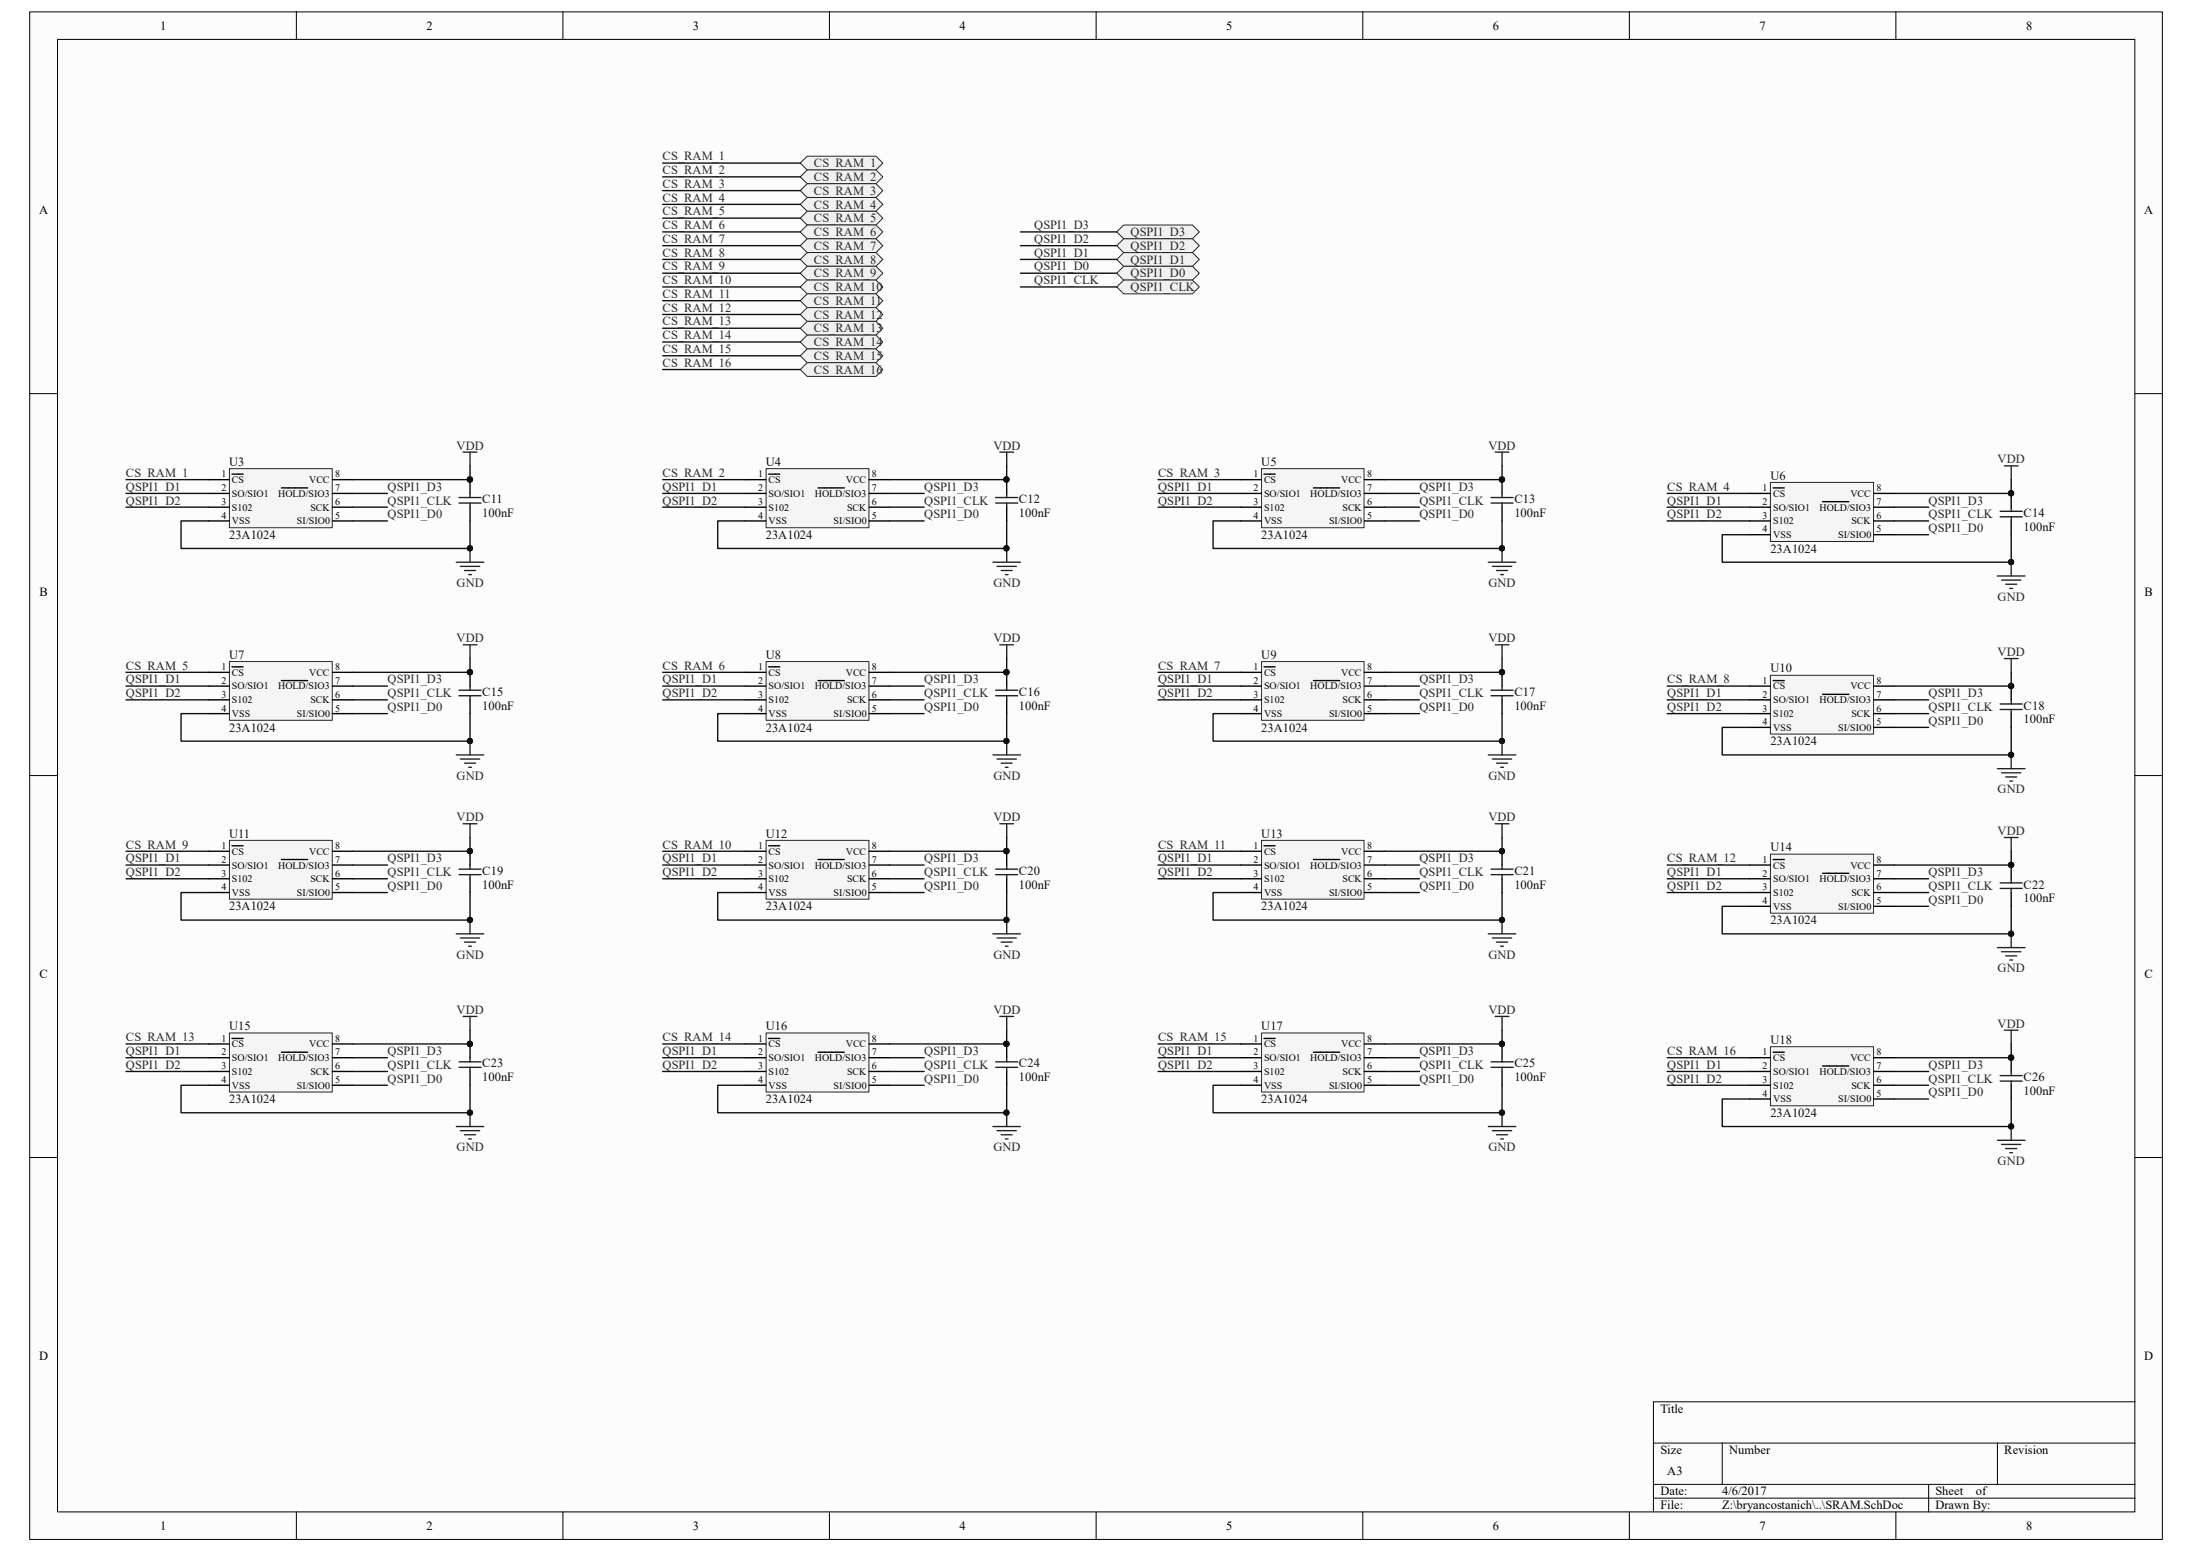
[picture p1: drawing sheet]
<svg xmlns="http://www.w3.org/2000/svg" width="297mm" height="210mm" viewBox="0 0 297 210" stroke-linecap="round" stroke-linejoin="round" font-family="sans-serif">
<path d="M4.1 1.7h288.8v206.7h-288.8z" fill="#fcfcfc"/>
<path d="M4 1.6h288.9v206.8h-288.9z" fill="none" stroke="#000" stroke-width=".14"/>
<path d="M7.8 5.4h281.3v199.3h-281.3z" fill="#fcfcfc"/>
<g fill="none" stroke="#000" stroke-width=".14">
<path d="M7.8 5.3h281.3v199.4h-281.3zM40.1 1.6v3.7M76.2 1.6v3.7M112.3 1.6v3.7M148.5 1.6v3.7M184.6 1.6v3.7M220.7 1.6v3.7M256.8 1.6v3.7M4 53.3h3.7M289.2 53.3h3.7M4 105h3.7M289.2 105h3.7"/>
<path d="M4 156.7h3.7M289.2 156.7h3.7M223.9 195.4h65.3M233.3 195.4v5.6M270.5 195.4v5.6M289.2 189.8h-65.3v14.9M40.1 204.7v3.7M76.2 204.7v3.7M112.3 204.7v3.7M148.5 204.7v3.7M184.6 204.7v3.7M220.7 204.7v3.7"/>
<path d="M223.9 201h65.3M223.9 202.9h65.3M256.8 204.7v3.7M261.2 201v3.7"/>
</g>
<path d="M31.1 63.5h13.9v8h-13.9z" fill="#f5f5f5"/>
<path d="M31.1 63.5h13.9v8h-13.9z" fill="none" stroke="#262626" stroke-width=".14"/>
<g fill="none" stroke="#000" stroke-width=".19">
<path d="M28.2 64.9h2.8M28.2 66.8h2.8M28.2 68.7h2.8M28.2 70.5h2.8M31.4 64.2h.9M32.3 64.2h.6M38.1 66.1h1.8M40 66.1h.7M40.8 66.1h.9M45 64.9h2.8M45 66.8h2.8M45 68.7h2.8"/>
<path d="M45 70.5h2.8M63.7 64.9v1.9M63.7 68.7v1.8"/>
</g>
<path d="M61.8 76.1h3.7M62.4 76.7h2.6M62.7 61.2h1.9M62.9 77.2h1.5M63.5 77.8h.3M63.7 61.2v1.9M63.7 74.3v1.8" fill="none" stroke="#262626" stroke-width=".19"/>
<g fill="#0e0e0e" stroke="#0e0e0e" stroke-width=".14">
<circle cx="63.6" cy="64.9" r=".35"/>
<circle cx="63.6" cy="74.2" r=".35"/>
</g>
<path d="M62.2 67.4h2.9M62.2 68.1h2.9M63.7 66.8v.6M63.7 68.1v.6" fill="none" stroke="#1c1c1c" stroke-width=".19"/>
<path d="M17.1 64.9h11.1M17.1 66.8h11.1M17.1 68.7h11.1M28.2 70.5h-3.7v3.8h39.2v-3.8M47.8 66.8h4.7M47.8 68.7h4.7M47.8 70.5h4.7M63.7 63.1v1.8h-15.9" fill="none" stroke="#0e0e0e" stroke-width=".19"/>
<g fill="#f0f0f0" stroke="#262626" stroke-width=".14">
<path d="M109.3 21.2h9.3l1 .9-1 .9h-9.3l-.9-.9z" fill-rule="evenodd"/>
<path d="M108.4 23.9l.9-.9h9.3l1 .9-1 1h-9.3z" fill-rule="evenodd"/>
<path d="M108.4 25.8l.9-.9h9.3l1 .9-1 .9h-9.3z" fill-rule="evenodd"/>
<path d="M109.3 26.7h9.3l1 1-1 .9h-9.3l-.9-.9z" fill-rule="evenodd"/>
<path d="M108.4 29.5l.9-.9h9.3l1 .9-1 1h-9.3z" fill-rule="evenodd"/>
<path d="M108.4 31.4l.9-.9h9.3l1 .9-1 .9h-9.3z" fill-rule="evenodd"/>
<path d="M108.4 33.3l.9-1h9.3l1 1-1 .9h-9.3z" fill-rule="evenodd"/>
<path d="M108.4 35.1l.9-.9h9.3l1 .9-1 1h-9.3z" fill-rule="evenodd"/>
<path d="M109.3 36.1h9.3l1 .9-1 .9h-9.3l-.9-.9z" fill-rule="evenodd"/>
<path d="M108.4 38.9l.9-1h9.3l1 1-1 .9h-9.3z" fill-rule="evenodd"/>
<path d="M108.4 40.7l.9-.9h9.3l1 .9-1 1h-9.3z" fill-rule="evenodd"/>
<path d="M109.3 41.7h9.3l1 .9-1 .9h-9.3l-.9-.9z" fill-rule="evenodd"/>
<path d="M108.4 44.4l.9-.9h9.3l1 .9-1 1h-9.3z" fill-rule="evenodd"/>
<path d="M108.4 46.3l.9-.9h9.3l1 .9-1 .9h-9.3z" fill-rule="evenodd"/>
<path d="M108.4 48.2l.9-1h9.3l1 1-1 .9h-9.3z" fill-rule="evenodd"/>
<path d="M108.4 50l.9-.9h9.3l1 .9-1 1h-9.3z" fill-rule="evenodd"/>
</g>
<g fill="none" stroke="#0e0e0e" stroke-width=".19">
<path d="M89.7 22.1h18.7M89.7 23.9h18.7M89.7 25.8h18.7M89.7 27.7h18.7M89.7 29.5h18.7M89.7 31.4h18.7M89.7 33.3h18.7M89.7 35.1h18.7M89.7 37h18.7M89.7 38.9h18.7M89.7 40.7h18.7M89.7 42.6h18.7"/>
<path d="M89.7 44.4h18.7M89.7 46.3h18.7M89.7 48.2h18.7M89.7 50h18.7"/>
</g>
<g fill="#f0f0f0" stroke="#262626" stroke-width=".14">
<path d="M151.3 35.1l.9-.9h9.3l.9 .9-.9 1h-9.3z" fill-rule="evenodd"/>
<path d="M152.2 36.1h9.3l.9 .9-.9 .9h-9.3l-.9-.9z" fill-rule="evenodd"/>
<path d="M151.3 31.4l.9-.9h9.3l.9 .9-.9 .9h-9.3z" fill-rule="evenodd"/>
<path d="M151.3 33.3l.9-1h9.3l.9 1-.9 .9h-9.3z" fill-rule="evenodd"/>
<path d="M151.3 38.9l.9-1h9.3l.9 1-.9 .9h-9.3z" fill-rule="evenodd"/>
</g>
<path d="M138.2 31.4h13.1M138.2 33.3h13.1M138.2 35.1h13.1M138.2 37h13.1M138.2 38.9h13.1" fill="none" stroke="#0e0e0e" stroke-width=".19"/>
<path d="M31.1 89.6h13.9v7.9h-13.9z" fill="#f5f5f5"/>
<path d="M31.1 89.6h13.9v7.9h-13.9z" fill="none" stroke="#262626" stroke-width=".14"/>
<g fill="none" stroke="#000" stroke-width=".19">
<path d="M28.2 91h2.8M28.2 92.9h2.8M28.2 94.8h2.8M28.2 96.6h2.8M31.4 90.3h.9M32.3 90.3h.6M38.1 92.2h1.8M40 92.2h.7M40.8 92.2h.9M45 91h2.8M45 92.9h2.8M45 94.8h2.8"/>
<path d="M45 96.6h2.8M63.7 91v1.9M63.7 94.8v1.8"/>
</g>
<path d="M62.7 87.3h1.9M63.7 87.3v1.9M61.8 102.2h3.7M62.4 102.8h2.6M62.9 103.3h1.5M63.5 103.9h.3M63.7 100.4v1.8" fill="none" stroke="#262626" stroke-width=".19"/>
<g fill="#0e0e0e" stroke="#0e0e0e" stroke-width=".14">
<circle cx="63.6" cy="91" r=".35"/>
<circle cx="63.6" cy="100.3" r=".35"/>
</g>
<path d="M62.2 93.5h2.9M62.2 94.2h2.9M63.7 92.9v.6M63.7 94.2v.6" fill="none" stroke="#1c1c1c" stroke-width=".19"/>
<path d="M17.1 91h11.1M17.1 92.9h11.1M17.1 94.8h11.1M28.2 96.6h-3.7v3.8h39.2v-3.8M47.8 92.9h4.7M47.8 94.8h4.7M47.8 96.6h4.7M63.7 89.2v1.8h-15.9" fill="none" stroke="#0e0e0e" stroke-width=".19"/>
<path d="M31.1 113.8h13.9v8h-13.9z" fill="#f5f5f5"/>
<path d="M31.1 113.8h13.9v8h-13.9z" fill="none" stroke="#262626" stroke-width=".14"/>
<g fill="none" stroke="#000" stroke-width=".19">
<path d="M28.2 115.3h2.8M28.2 117.1h2.8M28.2 119h2.8M31.4 114.5h.9M32.3 114.5h.6M38.1 116.4h1.8M40 116.4h.7M40.8 116.4h.9M45 115.3h2.8M45 117.1h2.8M45 119h2.8M63.7 115.3v1.8"/>
<path d="M63.7 119v1.9M28.2 120.9h2.8M45 120.9h2.8"/>
</g>
<path d="M62.7 111.5h1.9M63.7 111.5v1.9M61.8 126.4h3.7M62.4 127h2.6M62.9 127.6h1.5M63.5 128.1h.3M63.7 124.6v1.8" fill="none" stroke="#262626" stroke-width=".19"/>
<g fill="#0e0e0e" stroke="#0e0e0e" stroke-width=".14">
<circle cx="63.6" cy="115.2" r=".35"/>
<circle cx="63.6" cy="124.6" r=".35"/>
</g>
<path d="M62.2 117.7h2.9M62.2 118.4h2.9M63.7 117.1v.6M63.7 118.4v.6" fill="none" stroke="#1c1c1c" stroke-width=".19"/>
<path d="M17.1 115.3h11.1M17.1 117.1h11.1M17.1 119h11.1M47.8 117.1h4.7M47.8 119h4.7M63.7 113.4v1.9h-15.9M28.2 120.9h-3.7v3.7h39.2v-3.7M47.8 120.9h4.7" fill="none" stroke="#0e0e0e" stroke-width=".19"/>
<path d="M31.1 139.9h13.9v8h-13.9z" fill="#f5f5f5"/>
<path d="M31.1 139.9h13.9v8h-13.9z" fill="none" stroke="#262626" stroke-width=".14"/>
<g fill="none" stroke="#000" stroke-width=".19">
<path d="M28.2 141.4h2.8M28.2 143.2h2.8M28.2 145.1h2.8M28.2 146.9h2.8M31.4 140.6h.9M32.3 140.6h.6M38.1 142.5h1.8M40 142.5h.7M40.8 142.5h.9M45 141.4h2.8M45 143.2h2.8M45 145.1h2.8"/>
<path d="M45 146.9h2.8M63.7 141.4v1.8M63.7 145.1v1.8"/>
</g>
<path d="M62.7 137.6h1.9M63.7 137.6v1.9M61.8 152.5h3.7M62.4 153.1h2.6M62.9 153.7h1.5M63.5 154.2h.3M63.7 150.7v1.8" fill="none" stroke="#262626" stroke-width=".19"/>
<g fill="#0e0e0e" stroke="#0e0e0e" stroke-width=".14">
<circle cx="63.6" cy="141.3" r=".35"/>
<circle cx="63.6" cy="150.7" r=".35"/>
</g>
<path d="M62.2 143.8h2.9M62.2 144.5h2.9M63.7 143.2v.6M63.7 144.5v.6" fill="none" stroke="#1c1c1c" stroke-width=".19"/>
<path d="M63.7 139.5v1.9h-15.9M17.1 141.4h11.1M17.1 143.2h11.1M17.1 145.1h11.1M28.2 146.9h-3.7v3.8h39.2v-3.8M47.8 143.2h4.7M47.8 145.1h4.7M47.8 146.9h4.7" fill="none" stroke="#0e0e0e" stroke-width=".19"/>
<path d="M103.8 63.5h13.9v8h-13.9z" fill="#f5f5f5"/>
<path d="M103.8 63.5h13.9v8h-13.9z" fill="none" stroke="#262626" stroke-width=".14"/>
<g fill="none" stroke="#000" stroke-width=".19">
<path d="M100.9 64.9h2.8M100.9 66.8h2.8M100.9 68.7h2.8M100.9 70.5h2.8M104.1 64.2h.8M105 64.2h.6M110.8 66.1h1.8M112.7 66.1h.7M113.5 66.1h.9M117.7 64.9h2.8M117.7 66.8h2.8M117.7 68.7h2.8"/>
<path d="M117.7 70.5h2.8M136.3 64.9v1.9M136.3 68.7v1.8"/>
</g>
<path d="M134.5 76.1h3.7M135 76.7h2.6M135.4 61.2h1.9M135.6 77.2h1.5M136.2 77.8h.3M136.3 61.2v1.9M136.3 74.3v1.8" fill="none" stroke="#262626" stroke-width=".19"/>
<g fill="#0e0e0e" stroke="#0e0e0e" stroke-width=".14">
<circle cx="136.3" cy="64.9" r=".35"/>
<circle cx="136.3" cy="74.2" r=".35"/>
</g>
<path d="M134.9 67.4h2.9M134.9 68.1h2.9M136.3 66.8v.6M136.3 68.1v.6" fill="none" stroke="#1c1c1c" stroke-width=".19"/>
<path d="M89.7 64.9h11.2M89.7 66.8h11.2M89.7 68.7h11.2M100.9 70.5h-3.7v3.8h39.1v-3.8M120.5 66.8h4.7M120.5 68.7h4.7M120.5 70.5h4.7M136.3 63.1v1.8h-15.8" fill="none" stroke="#0e0e0e" stroke-width=".19"/>
<path d="M103.8 89.6h13.9v7.9h-13.9z" fill="#f5f5f5"/>
<path d="M103.8 89.6h13.9v7.9h-13.9z" fill="none" stroke="#262626" stroke-width=".14"/>
<g fill="none" stroke="#000" stroke-width=".19">
<path d="M100.9 91h2.8M100.9 92.9h2.8M100.9 94.8h2.8M100.9 96.6h2.8M104.1 90.3h.8M105 90.3h.6M110.8 92.2h1.8M112.7 92.2h.7M113.5 92.2h.9M117.7 91h2.8M117.7 92.9h2.8M117.7 94.8h2.8"/>
<path d="M117.7 96.6h2.8M136.3 91v1.9M136.3 94.8v1.8"/>
</g>
<path d="M135.4 87.3h1.9M136.3 87.3v1.9M134.5 102.2h3.7M135 102.8h2.6M135.6 103.3h1.5M136.2 103.9h.3M136.3 100.4v1.8" fill="none" stroke="#262626" stroke-width=".19"/>
<g fill="#0e0e0e" stroke="#0e0e0e" stroke-width=".14">
<circle cx="136.3" cy="91" r=".35"/>
<circle cx="136.3" cy="100.3" r=".35"/>
</g>
<path d="M134.9 93.5h2.9M134.9 94.2h2.9M136.3 92.9v.6M136.3 94.2v.6" fill="none" stroke="#1c1c1c" stroke-width=".19"/>
<path d="M89.7 91h11.2M89.7 92.9h11.2M89.7 94.8h11.2M100.9 96.6h-3.7v3.8h39.1v-3.8M120.5 92.9h4.7M120.5 94.8h4.7M120.5 96.6h4.7M136.3 89.2v1.8h-15.8" fill="none" stroke="#0e0e0e" stroke-width=".19"/>
<path d="M103.8 113.8h13.9v8h-13.9z" fill="#f5f5f5"/>
<path d="M103.8 113.8h13.9v8h-13.9z" fill="none" stroke="#262626" stroke-width=".14"/>
<g fill="none" stroke="#000" stroke-width=".19">
<path d="M100.9 115.3h2.8M100.9 117.1h2.8M100.9 119h2.8M104.1 114.5h.8M105 114.5h.6M110.8 116.4h1.8M112.7 116.4h.7M113.5 116.4h.9M117.7 115.3h2.8M117.7 117.1h2.8M117.7 119h2.8M136.3 115.3v1.8"/>
<path d="M136.3 119v1.9M100.9 120.9h2.8M117.7 120.9h2.8"/>
</g>
<path d="M135.4 111.5h1.9M136.3 111.5v1.9M134.5 126.4h3.7M135 127h2.6M135.6 127.6h1.5M136.2 128.1h.3M136.3 124.6v1.8" fill="none" stroke="#262626" stroke-width=".19"/>
<g fill="#0e0e0e" stroke="#0e0e0e" stroke-width=".14">
<circle cx="136.3" cy="115.2" r=".35"/>
<circle cx="136.3" cy="124.6" r=".35"/>
</g>
<path d="M134.9 117.7h2.9M134.9 118.4h2.9M136.3 117.1v.6M136.3 118.4v.6" fill="none" stroke="#1c1c1c" stroke-width=".19"/>
<path d="M89.7 115.3h11.2M89.7 117.1h11.2M89.7 119h11.2M120.5 117.1h4.7M120.5 119h4.7M136.3 113.4v1.9h-15.8M100.9 120.9h-3.7v3.7h39.1v-3.7M120.5 120.9h4.7" fill="none" stroke="#0e0e0e" stroke-width=".19"/>
<path d="M103.8 139.9h13.9v8h-13.9z" fill="#f5f5f5"/>
<path d="M103.8 139.9h13.9v8h-13.9z" fill="none" stroke="#262626" stroke-width=".14"/>
<g fill="none" stroke="#000" stroke-width=".19">
<path d="M100.9 141.4h2.8M100.9 143.2h2.8M100.9 145.1h2.8M100.9 146.9h2.8M104.1 140.6h.8M105 140.6h.6M110.8 142.5h1.8M112.7 142.5h.7M113.5 142.5h.9M117.7 141.4h2.8M117.7 143.2h2.8M117.7 145.1h2.8"/>
<path d="M117.7 146.9h2.8M136.3 141.4v1.8M136.3 145.1v1.8"/>
</g>
<path d="M135.4 137.6h1.9M136.3 137.6v1.9M134.5 152.5h3.7M135 153.1h2.6M135.6 153.7h1.5M136.2 154.2h.3M136.3 150.7v1.8" fill="none" stroke="#262626" stroke-width=".19"/>
<g fill="#0e0e0e" stroke="#0e0e0e" stroke-width=".14">
<circle cx="136.3" cy="141.3" r=".35"/>
<circle cx="136.3" cy="150.7" r=".35"/>
</g>
<path d="M134.9 143.8h2.9M134.9 144.5h2.9M136.3 143.2v.6M136.3 144.5v.6" fill="none" stroke="#1c1c1c" stroke-width=".19"/>
<path d="M136.3 139.5v1.9h-15.8M89.7 141.4h11.2M89.7 143.2h11.2M89.7 145.1h11.2M100.9 146.9h-3.7v3.8h39.1v-3.8M120.5 143.2h4.7M120.5 145.1h4.7M120.5 146.9h4.7" fill="none" stroke="#0e0e0e" stroke-width=".19"/>
<path d="M170.9 63.5h13.8v8h-13.8z" fill="#f5f5f5"/>
<path d="M170.9 63.5h13.8v8h-13.8z" fill="none" stroke="#262626" stroke-width=".14"/>
<g fill="none" stroke="#000" stroke-width=".19">
<path d="M168 64.9h2.8M168 66.8h2.8M168 68.7h2.8M168 70.5h2.8M171.2 64.2h.8M172.1 64.2h.6M177.9 66.1h1.8M179.7 66.1h.8M180.5 66.1h.9M184.8 64.9h2.8M184.8 66.8h2.8M184.8 68.7h2.8"/>
<path d="M184.8 70.5h2.8M203.4 64.9v1.9M203.4 68.7v1.8"/>
</g>
<path d="M201.6 76.1h3.7M202.1 76.7h2.6M202.5 61.2h1.9M202.7 77.2h1.5M203.2 77.8h.4M203.4 61.2v1.9M203.4 74.3v1.8" fill="none" stroke="#262626" stroke-width=".19"/>
<g fill="#0e0e0e" stroke="#0e0e0e" stroke-width=".14">
<circle cx="203.4" cy="64.9" r=".35"/>
<circle cx="203.4" cy="74.2" r=".35"/>
</g>
<path d="M201.9 67.4h3M201.9 68.1h3M203.4 66.8v.6M203.4 68.1v.6" fill="none" stroke="#1c1c1c" stroke-width=".19"/>
<path d="M156.8 64.9h11.2M156.8 66.8h11.2M156.8 68.7h11.2M168 70.5h-3.7v3.8h39.1v-3.8M187.6 66.8h4.7M187.6 68.7h4.7M187.6 70.5h4.7M203.4 63.1v1.8h-15.8" fill="none" stroke="#0e0e0e" stroke-width=".19"/>
<path d="M170.9 89.6h13.8v7.9h-13.8z" fill="#f5f5f5"/>
<path d="M170.9 89.6h13.8v7.9h-13.8z" fill="none" stroke="#262626" stroke-width=".14"/>
<g fill="none" stroke="#000" stroke-width=".19">
<path d="M168 91h2.8M168 92.9h2.8M168 94.8h2.8M168 96.6h2.8M171.2 90.3h.8M172.1 90.3h.6M177.9 92.2h1.8M179.7 92.2h.8M180.5 92.2h.9M184.8 91h2.8M184.8 92.9h2.8M184.8 94.8h2.8"/>
<path d="M184.8 96.6h2.8M203.4 91v1.9M203.4 94.8v1.8"/>
</g>
<path d="M202.5 87.3h1.9M203.4 87.3v1.9M201.6 102.2h3.7M202.1 102.8h2.6M202.7 103.3h1.5M203.2 103.9h.4M203.4 100.4v1.8" fill="none" stroke="#262626" stroke-width=".19"/>
<g fill="#0e0e0e" stroke="#0e0e0e" stroke-width=".14">
<circle cx="203.4" cy="91" r=".35"/>
<circle cx="203.4" cy="100.3" r=".35"/>
</g>
<path d="M201.9 93.5h3M201.9 94.2h3M203.4 92.9v.6M203.4 94.2v.6" fill="none" stroke="#1c1c1c" stroke-width=".19"/>
<path d="M156.8 91h11.2M156.8 92.9h11.2M156.8 94.8h11.2M168 96.6h-3.7v3.8h39.1v-3.8M187.6 92.9h4.7M187.6 94.8h4.7M187.6 96.6h4.7M203.4 89.2v1.8h-15.8" fill="none" stroke="#0e0e0e" stroke-width=".19"/>
<path d="M170.9 113.8h13.8v8h-13.8z" fill="#f5f5f5"/>
<path d="M170.9 113.8h13.8v8h-13.8z" fill="none" stroke="#262626" stroke-width=".14"/>
<g fill="none" stroke="#000" stroke-width=".19">
<path d="M168 115.3h2.8M168 117.1h2.8M168 119h2.8M171.2 114.5h.8M172.1 114.5h.6M177.9 116.4h1.8M179.7 116.4h.8M180.5 116.4h.9M184.8 115.3h2.8M184.8 117.1h2.8M184.8 119h2.8M203.4 115.3v1.8"/>
<path d="M203.4 119v1.9M168 120.9h2.8M184.8 120.9h2.8"/>
</g>
<path d="M202.5 111.5h1.9M203.4 111.5v1.9M201.6 126.4h3.7M202.1 127h2.6M202.7 127.6h1.5M203.2 128.1h.4M203.4 124.6v1.8" fill="none" stroke="#262626" stroke-width=".19"/>
<g fill="#0e0e0e" stroke="#0e0e0e" stroke-width=".14">
<circle cx="203.4" cy="115.2" r=".35"/>
<circle cx="203.4" cy="124.6" r=".35"/>
</g>
<path d="M201.9 117.7h3M201.9 118.4h3M203.4 117.1v.6M203.4 118.4v.6" fill="none" stroke="#1c1c1c" stroke-width=".19"/>
<path d="M156.8 115.3h11.2M156.8 117.1h11.2M156.8 119h11.2M187.6 117.1h4.7M187.6 119h4.7M203.4 113.4v1.9h-15.8M168 120.9h-3.7v3.7h39.1v-3.7M187.6 120.9h4.7" fill="none" stroke="#0e0e0e" stroke-width=".19"/>
<path d="M170.9 139.9h13.8v8h-13.8z" fill="#f5f5f5"/>
<path d="M170.9 139.9h13.8v8h-13.8z" fill="none" stroke="#262626" stroke-width=".14"/>
<g fill="none" stroke="#000" stroke-width=".19">
<path d="M168 141.4h2.8M168 143.2h2.8M168 145.1h2.8M168 146.9h2.8M171.2 140.6h.8M172.1 140.6h.6M177.9 142.5h1.8M179.7 142.5h.8M180.5 142.5h.9M184.8 141.4h2.8M184.8 143.2h2.8M184.8 145.1h2.8"/>
<path d="M184.8 146.9h2.8M203.4 141.4v1.8M203.4 145.1v1.8"/>
</g>
<path d="M202.5 137.6h1.9M203.4 137.6v1.9M201.6 152.5h3.7M202.1 153.1h2.6M202.7 153.7h1.5M203.2 154.2h.4M203.4 150.7v1.8" fill="none" stroke="#262626" stroke-width=".19"/>
<g fill="#0e0e0e" stroke="#0e0e0e" stroke-width=".14">
<circle cx="203.4" cy="141.3" r=".35"/>
<circle cx="203.4" cy="150.7" r=".35"/>
</g>
<path d="M201.9 143.8h3M201.9 144.5h3M203.4 143.2v.6M203.4 144.5v.6" fill="none" stroke="#1c1c1c" stroke-width=".19"/>
<path d="M203.4 139.5v1.9h-15.8M156.8 141.4h11.2M156.8 143.2h11.2M156.8 145.1h11.2M168 146.9h-3.7v3.8h39.1v-3.8M187.6 143.2h4.7M187.6 145.1h4.7M187.6 146.9h4.7" fill="none" stroke="#0e0e0e" stroke-width=".19"/>
<path d="M239.8 65.4h13.9v7.9h-13.9z" fill="#f5f5f5"/>
<path d="M239.8 65.3h13.9v8h-13.9z" fill="none" stroke="#262626" stroke-width=".14"/>
<g fill="none" stroke="#000" stroke-width=".19">
<path d="M237 66.8h2.8M237 68.7h2.8M237 70.5h2.8M237 72.4h2.8M240.1 66.1h.9M241 66.1h.7M246.8 67.9h1.9M248.7 67.9h.8M249.5 67.9h.9M253.8 66.8h2.7M253.8 68.7h2.7M253.8 70.5h2.7"/>
<path d="M253.8 72.4h2.7M272.4 66.8v1.9M272.4 70.5v1.9"/>
</g>
<path d="M270.5 78h3.8M271.1 78.6h2.6M271.5 63.1h1.8M271.6 79.1h1.5M272.2 79.7h.4M272.4 63.1v1.8M272.4 76.1v1.9" fill="none" stroke="#262626" stroke-width=".19"/>
<g fill="#0e0e0e" stroke="#0e0e0e" stroke-width=".14">
<circle cx="272.4" cy="66.8" r=".35"/>
<circle cx="272.4" cy="76.1" r=".35"/>
</g>
<path d="M270.9 69.2h3M270.9 70h3M272.4 68.7v.5M272.4 70v.5" fill="none" stroke="#1c1c1c" stroke-width=".19"/>
<path d="M225.8 66.8h11.2M225.8 68.7h11.2M225.8 70.5h11.2M237 72.4h-3.7v3.7h39.1v-3.7M256.5 68.7h4.7M256.5 70.5h4.7M256.5 72.4h4.7M272.4 64.9v1.9h-15.9" fill="none" stroke="#0e0e0e" stroke-width=".19"/>
<path d="M239.8 91.5h13.9v7.9h-13.9z" fill="#f5f5f5"/>
<path d="M239.8 91.4h13.9v8h-13.9z" fill="none" stroke="#262626" stroke-width=".14"/>
<g fill="none" stroke="#000" stroke-width=".19">
<path d="M237 92.9h2.8M237 94.8h2.8M237 96.6h2.8M237 98.5h2.8M240.1 92.2h.9M241 92.2h.7M246.8 94h1.9M248.7 94h.8M249.5 94h.9M253.8 92.9h2.7M253.8 94.8h2.7M253.8 96.6h2.7"/>
<path d="M253.8 98.5h2.7M272.4 92.9v1.9M272.4 96.6v1.9"/>
</g>
<path d="M271.5 89.2h1.8M272.4 89.2v1.8M270.5 104.1h3.8M271.1 104.6h2.6M271.6 105.2h1.5M272.2 105.8h.4M272.4 102.2v1.9" fill="none" stroke="#262626" stroke-width=".19"/>
<g fill="#0e0e0e" stroke="#0e0e0e" stroke-width=".14">
<circle cx="272.4" cy="92.9" r=".35"/>
<circle cx="272.4" cy="102.2" r=".35"/>
</g>
<path d="M270.9 95.3h3M270.9 96.1h3M272.4 94.8v.5M272.4 96.1v.5" fill="none" stroke="#1c1c1c" stroke-width=".19"/>
<path d="M225.8 92.9h11.2M225.8 94.8h11.2M225.8 96.6h11.2M237 98.5h-3.7v3.7h39.1v-3.7M256.5 94.8h4.7M256.5 96.6h4.7M256.5 98.5h4.7M272.4 91v1.9h-15.9" fill="none" stroke="#0e0e0e" stroke-width=".19"/>
<path d="M239.8 115.7h13.9v8h-13.9z" fill="#f5f5f5"/>
<path d="M239.8 115.7h13.9v8h-13.9z" fill="none" stroke="#262626" stroke-width=".14"/>
<g fill="none" stroke="#000" stroke-width=".19">
<path d="M237 117.1h2.8M237 119h2.8M240.1 116.4h.9M241 116.4h.7M246.8 118.2h1.9M248.7 118.2h.8M249.5 118.2h.9M253.8 117.1h2.7M253.8 119h2.7M272.4 117.1v1.9M237 120.9h2.8M237 122.7h2.8"/>
<path d="M253.8 120.9h2.7M253.8 122.7h2.7M272.4 120.9v1.8"/>
</g>
<path d="M271.5 113.4h1.8M272.4 113.4v1.9M270.5 128.3h3.8M271.1 128.9h2.6M271.6 129.4h1.5M272.2 130h.4M272.4 126.4v1.9" fill="none" stroke="#262626" stroke-width=".19"/>
<g fill="#0e0e0e" stroke="#0e0e0e" stroke-width=".14">
<circle cx="272.4" cy="117.1" r=".35"/>
<circle cx="272.4" cy="126.4" r=".35"/>
</g>
<path d="M270.9 119.6h3M272.4 119v.6M270.9 120.3h3M272.4 120.3v.6" fill="none" stroke="#1c1c1c" stroke-width=".19"/>
<path d="M225.8 117.1h11.2M225.8 119h11.2M256.5 119h4.7M272.4 115.3v1.8h-15.9M225.8 120.9h11.2M237 122.7h-3.7v3.7h39.1v-3.7M256.5 120.9h4.7M256.5 122.7h4.7" fill="none" stroke="#0e0e0e" stroke-width=".19"/>
<path d="M239.8 141.8h13.9v7.9h-13.9z" fill="#f5f5f5"/>
<path d="M239.8 141.7h13.9v8h-13.9z" fill="none" stroke="#262626" stroke-width=".14"/>
<g fill="none" stroke="#000" stroke-width=".19">
<path d="M237 143.2h2.8M237 145.1h2.8M237 146.9h2.8M237 148.8h2.8M240.1 142.5h.9M241 142.5h.7M246.8 144.3h1.9M248.7 144.3h.8M249.5 144.3h.9M253.8 143.2h2.7M253.8 145.1h2.7M253.8 146.9h2.7"/>
<path d="M253.8 148.8h2.7M272.4 143.2v1.9M272.4 146.9v1.9"/>
</g>
<path d="M271.5 139.5h1.8M272.4 139.5v1.9M270.5 154.4h3.8M271.1 155h2.6M271.6 155.5h1.5M272.2 156.1h.4M272.4 152.5v1.9" fill="none" stroke="#262626" stroke-width=".19"/>
<g fill="#0e0e0e" stroke="#0e0e0e" stroke-width=".14">
<circle cx="272.4" cy="143.2" r=".35"/>
<circle cx="272.4" cy="152.5" r=".35"/>
</g>
<path d="M270.9 145.6h3M270.9 146.4h3M272.4 145.1v.5M272.4 146.4v.5" fill="none" stroke="#1c1c1c" stroke-width=".19"/>
<path d="M225.8 143.2h11.2M225.8 145.1h11.2M225.8 146.9h11.2M237 148.8h-3.7v3.7h39.1v-3.7M256.5 145.1h4.7M256.5 146.9h4.7M256.5 148.8h4.7M272.4 141.4v1.8h-15.9" fill="none" stroke="#0e0e0e" stroke-width=".19"/>
<g font-size="1.7">
<text x="21.7" y="4">1</text>
<text x="57.7" y="4">2</text>
<text x="93.9" y="4">3</text>
<text x="130" y="4">4</text>
<text x="166.1" y="4">5</text>
<text x="202.2" y="4">6</text>
<text x="238.3" y="4">7</text>
<text x="274.4" y="4">8</text>
<text x="5.3" y="29">A</text>
<text x="290.4" y="29">A</text>
<text x="5.3" y="80.6">B</text>
<text x="290.4" y="80.6">B</text>
<text x="5.3" y="132.4">C</text>
<text x="290.4" y="132.4">C</text>
<text x="5.3" y="184.1">D</text>
<text x="290.4" y="184.1">D</text>
<text x="224.9" y="191.3">Title</text>
<text x="224.9" y="196.9">Size</text>
<text x="234.2" y="196.9">Number</text>
<text x="271.4" y="196.9">Revision</text>
<text x="224.9" y="202.5">Date:</text>
<text x="225.8" y="199.7">A3</text>
<text x="233.3" y="202.5">4/6/2017</text>
<text x="262.1" y="202.5">Sheet</text>
<text x="267.6" y="202.5">of</text>
<text x="21.7" y="207.1">1</text>
<text x="57.7" y="207.1">2</text>
<text x="93.9" y="207.1">3</text>
<text x="130" y="207.1">4</text>
<text x="166.1" y="207.1">5</text>
<text x="202.2" y="207.1">6</text>
<text x="224.9" y="204.3">File:</text>
<text x="233.3" y="204.3">Z:\bryancostanich\..\SRAM.SchDoc</text>
<text x="238.3" y="207.1">7</text>
<text x="262.1" y="204.3">Drawn By:</text>
<text x="274.4" y="207.1">8</text>
</g>
<g font-size="1.7" fill="#262626">
<text x="89.7" y="21.7">CS_RAM_1</text>
<text x="89.7" y="23.6">CS_RAM_2</text>
<text x="110.2" y="22.6">CS_RAM_1</text>
<text x="89.7" y="25.4">CS_RAM_3</text>
<text x="89.7" y="27.3">CS_RAM_4</text>
<text x="89.7" y="29.2">CS_RAM_5</text>
<text x="110.2" y="24.5">CS_RAM_2</text>
<text x="110.2" y="26.4">CS_RAM_3</text>
<text x="110.2" y="28.2">CS_RAM_4</text>
<text x="89.7" y="31">CS_RAM_6</text>
<text x="89.7" y="32.9">CS_RAM_7</text>
<text x="89.7" y="34.8">CS_RAM_8</text>
<text x="110.2" y="30.1">CS_RAM_5</text>
<text x="110.2" y="32">CS_RAM_6</text>
<text x="110.2" y="33.8">CS_RAM_7</text>
<text x="110.2" y="35.7">CS_RAM_8</text>
<text x="140.1" y="34.8">QSPI1_D1</text>
<text x="140.1" y="32.9">QSPI1_D2</text>
<text x="140.1" y="31">QSPI1_D3</text>
<text x="153.1" y="35.7">QSPI1_D1</text>
<text x="153.1" y="32">QSPI1_D3</text>
<text x="153.1" y="33.8">QSPI1_D2</text>
<text x="89.7" y="36.6">CS_RAM_9</text>
<text x="89.7" y="38.5">CS_RAM_10</text>
<text x="89.7" y="40.3">CS_RAM_11</text>
<text x="110.2" y="37.5">CS_RAM_9</text>
<text x="110.2" y="39.4">CS_RAM_10</text>
<text x="110.2" y="41.3">CS_RAM_11</text>
<text x="140.1" y="36.6">QSPI1_D0</text>
<text x="140.1" y="38.5">QSPI1_CLK</text>
<text x="153.1" y="37.5">QSPI1_D0</text>
<text x="153.1" y="39.4">QSPI1_CLK</text>
<text x="89.7" y="42.2">CS_RAM_12</text>
<text x="89.7" y="44.1">CS_RAM_13</text>
<text x="89.7" y="45.9">CS_RAM_14</text>
<text x="89.7" y="47.8">CS_RAM_15</text>
<text x="110.2" y="43.1">CS_RAM_12</text>
<text x="110.2" y="45">CS_RAM_13</text>
<text x="110.2" y="46.9">CS_RAM_14</text>
<text x="89.7" y="49.7">CS_RAM_16</text>
<text x="110.2" y="48.7">CS_RAM_15</text>
<text x="110.2" y="50.6">CS_RAM_16</text>
<text x="17.1" y="64.6">CS_RAM_1</text>
<text x="61.8" y="60.9">VDD</text>
<text x="89.7" y="64.6">CS_RAM_2</text>
<text x="134.5" y="60.9">VDD</text>
<text x="156.8" y="64.6">CS_RAM_3</text>
<text x="201.6" y="60.9">VDD</text>
<text x="270.6" y="62.7">VDD</text>
<text x="17.1" y="66.5">QSPI1_D1</text>
<text x="17.1" y="68.3">QSPI1_D2</text>
<text x="52.5" y="68.3">QSPI1_CLK</text>
<text x="52.5" y="70.2">QSPI1_D0</text>
<text x="52.5" y="66.5">QSPI1_D3</text>
<text x="89.7" y="66.5">QSPI1_D1</text>
<text x="89.7" y="68.3">QSPI1_D2</text>
<text x="125.2" y="68.3">QSPI1_CLK</text>
<text x="125.2" y="70.2">QSPI1_D0</text>
<text x="125.2" y="66.5">QSPI1_D3</text>
<text x="156.8" y="66.5">QSPI1_D1</text>
<text x="156.8" y="68.3">QSPI1_D2</text>
<text x="192.2" y="66.5">QSPI1_D3</text>
<text x="192.2" y="68.3">QSPI1_CLK</text>
<text x="192.2" y="70.2">QSPI1_D0</text>
<text x="225.8" y="66.5">CS_RAM_4</text>
<text x="225.8" y="68.3">QSPI1_D1</text>
<text x="225.8" y="70.2">QSPI1_D2</text>
<text x="261.2" y="68.3">QSPI1_D3</text>
<text x="261.2" y="70.2">QSPI1_CLK</text>
<text x="261.2" y="72.1">QSPI1_D0</text>
<text x="61.8" y="79.5">GND</text>
<text x="134.5" y="79.5">GND</text>
<text x="201.6" y="79.5">GND</text>
<text x="270.6" y="81.4">GND</text>
<text x="61.8" y="87">VDD</text>
<text x="134.5" y="87">VDD</text>
<text x="201.6" y="87">VDD</text>
<text x="270.6" y="88.8">VDD</text>
<text x="17.1" y="90.7">CS_RAM_5</text>
<text x="17.1" y="92.5">QSPI1_D1</text>
<text x="17.1" y="94.4">QSPI1_D2</text>
<text x="52.5" y="94.4">QSPI1_CLK</text>
<text x="52.5" y="92.5">QSPI1_D3</text>
<text x="89.7" y="90.7">CS_RAM_6</text>
<text x="89.7" y="92.5">QSPI1_D1</text>
<text x="89.7" y="94.4">QSPI1_D2</text>
<text x="125.2" y="94.4">QSPI1_CLK</text>
<text x="125.2" y="92.5">QSPI1_D3</text>
<text x="156.8" y="90.7">CS_RAM_7</text>
<text x="156.8" y="92.5">QSPI1_D1</text>
<text x="156.8" y="94.4">QSPI1_D2</text>
<text x="192.2" y="92.5">QSPI1_D3</text>
<text x="192.2" y="94.4">QSPI1_CLK</text>
<text x="225.8" y="92.5">CS_RAM_8</text>
<text x="225.8" y="94.4">QSPI1_D1</text>
<text x="261.2" y="94.4">QSPI1_D3</text>
<text x="52.5" y="96.3">QSPI1_D0</text>
<text x="125.2" y="96.3">QSPI1_D0</text>
<text x="192.2" y="96.3">QSPI1_D0</text>
<text x="225.8" y="96.3">QSPI1_D2</text>
<text x="261.2" y="96.3">QSPI1_CLK</text>
<text x="261.2" y="98.1">QSPI1_D0</text>
<text x="61.8" y="105.6">GND</text>
<text x="134.5" y="105.6">GND</text>
<text x="201.6" y="105.6">GND</text>
<text x="270.6" y="107.4">GND</text>
<text x="61.8" y="111.2">VDD</text>
<text x="134.5" y="111.2">VDD</text>
<text x="201.6" y="111.2">VDD</text>
<text x="270.6" y="113">VDD</text>
<text x="17.1" y="114.9">CS_RAM_9</text>
<text x="17.1" y="116.8">QSPI1_D1</text>
<text x="17.1" y="118.6">QSPI1_D2</text>
<text x="52.5" y="118.6">QSPI1_CLK</text>
<text x="52.5" y="116.8">QSPI1_D3</text>
<text x="89.7" y="114.9">CS_RAM_10</text>
<text x="89.7" y="116.8">QSPI1_D1</text>
<text x="89.7" y="118.6">QSPI1_D2</text>
<text x="125.2" y="118.6">QSPI1_CLK</text>
<text x="125.2" y="116.8">QSPI1_D3</text>
<text x="156.8" y="114.9">CS_RAM_11</text>
<text x="156.8" y="116.8">QSPI1_D1</text>
<text x="156.8" y="118.6">QSPI1_D2</text>
<text x="192.2" y="116.8">QSPI1_D3</text>
<text x="192.2" y="118.6">QSPI1_CLK</text>
<text x="225.8" y="116.8">CS_RAM_12</text>
<text x="225.8" y="118.6">QSPI1_D1</text>
<text x="261.2" y="118.6">QSPI1_D3</text>
<text x="52.5" y="120.5">QSPI1_D0</text>
<text x="125.2" y="120.5">QSPI1_D0</text>
<text x="192.2" y="120.5">QSPI1_D0</text>
<text x="225.8" y="120.5">QSPI1_D2</text>
<text x="261.2" y="120.5">QSPI1_CLK</text>
<text x="261.2" y="122.3">QSPI1_D0</text>
<text x="61.8" y="129.8">GND</text>
<text x="134.5" y="129.8">GND</text>
<text x="201.6" y="129.8">GND</text>
<text x="270.6" y="131.7">GND</text>
<text x="61.8" y="137.3">VDD</text>
<text x="134.5" y="137.3">VDD</text>
<text x="201.6" y="137.3">VDD</text>
<text x="17.1" y="141">CS_RAM_13</text>
<text x="17.1" y="142.9">QSPI1_D1</text>
<text x="52.5" y="142.9">QSPI1_D3</text>
<text x="89.7" y="141">CS_RAM_14</text>
<text x="89.7" y="142.9">QSPI1_D1</text>
<text x="125.2" y="142.9">QSPI1_D3</text>
<text x="156.8" y="141">CS_RAM_15</text>
<text x="156.8" y="142.9">QSPI1_D1</text>
<text x="192.2" y="142.9">QSPI1_D3</text>
<text x="225.8" y="142.9">CS_RAM_16</text>
<text x="270.6" y="139.1">VDD</text>
<text x="17.1" y="144.7">QSPI1_D2</text>
<text x="52.5" y="144.7">QSPI1_CLK</text>
<text x="52.5" y="146.6">QSPI1_D0</text>
<text x="89.7" y="144.7">QSPI1_D2</text>
<text x="125.2" y="144.7">QSPI1_CLK</text>
<text x="125.2" y="146.6">QSPI1_D0</text>
<text x="156.8" y="144.7">QSPI1_D2</text>
<text x="192.2" y="144.7">QSPI1_CLK</text>
<text x="192.2" y="146.6">QSPI1_D0</text>
<text x="225.8" y="144.7">QSPI1_D1</text>
<text x="225.8" y="146.6">QSPI1_D2</text>
<text x="261.2" y="144.7">QSPI1_D3</text>
<text x="261.2" y="146.6">QSPI1_CLK</text>
<text x="261.2" y="148.5">QSPI1_D0</text>
<text x="61.8" y="155.9">GND</text>
<text x="134.5" y="155.9">GND</text>
<text x="201.6" y="155.9">GND</text>
<text x="270.6" y="157.8">GND</text>
</g>
<g font-size="1.7" fill="#0e0e0e">
<text x="31" y="63.1">U3</text>
<text x="103.7" y="63.1">U4</text>
<text x="170.8" y="63.1">U5</text>
<text x="239.8" y="64.9">U6</text>
<text x="65.3" y="68.1">C11</text>
<text x="65.3" y="70">100nF</text>
<text x="138" y="68.1">C12</text>
<text x="138" y="70">100nF</text>
<text x="205.1" y="68.1">C13</text>
<text x="205.1" y="70">100nF</text>
<text x="274.1" y="70">C14</text>
<text x="274.1" y="71.8">100nF</text>
<text x="31" y="73">23A1024</text>
<text x="103.7" y="73">23A1024</text>
<text x="170.8" y="73">23A1024</text>
<text x="239.8" y="74.8">23A1024</text>
<text x="31" y="89.2">U7</text>
<text x="103.7" y="89.2">U8</text>
<text x="170.8" y="89.2">U9</text>
<text x="65.3" y="94.2">C15</text>
<text x="138" y="94.2">C16</text>
<text x="205.1" y="94.2">C17</text>
<text x="239.8" y="91.1">U10</text>
<text x="31" y="99.1">23A1024</text>
<text x="65.3" y="96.1">100nF</text>
<text x="103.7" y="99.1">23A1024</text>
<text x="138" y="96.1">100nF</text>
<text x="170.8" y="99.1">23A1024</text>
<text x="205.1" y="96.1">100nF</text>
<text x="239.8" y="100.9">23A1024</text>
<text x="274.1" y="96.1">C18</text>
<text x="274.1" y="98">100nF</text>
<text x="31" y="113.4">U11</text>
<text x="103.7" y="113.4">U12</text>
<text x="170.8" y="113.4">U13</text>
<text x="65.3" y="118.4">C19</text>
<text x="138" y="118.4">C20</text>
<text x="205.1" y="118.4">C21</text>
<text x="239.8" y="115.3">U14</text>
<text x="31" y="123.3">23A1024</text>
<text x="65.3" y="120.3">100nF</text>
<text x="103.7" y="123.3">23A1024</text>
<text x="138" y="120.3">100nF</text>
<text x="170.8" y="123.3">23A1024</text>
<text x="205.1" y="120.3">100nF</text>
<text x="239.8" y="125.1">23A1024</text>
<text x="274.1" y="120.3">C22</text>
<text x="274.1" y="122.2">100nF</text>
<text x="31" y="139.5">U15</text>
<text x="103.7" y="139.5">U16</text>
<text x="170.8" y="139.5">U17</text>
<text x="239.8" y="141.4">U18</text>
<text x="31" y="149.4">23A1024</text>
<text x="65.3" y="144.5">C23</text>
<text x="65.3" y="146.4">100nF</text>
<text x="103.7" y="149.4">23A1024</text>
<text x="138" y="144.5">C24</text>
<text x="138" y="146.4">100nF</text>
<text x="170.8" y="149.4">23A1024</text>
<text x="205.1" y="144.5">C25</text>
<text x="205.1" y="146.4">100nF</text>
<text x="274.1" y="146.4">C26</text>
<text x="274.1" y="148.3">100nF</text>
<text x="239.8" y="151.3">23A1024</text>
</g>
<g font-size="1.4">
<text x="30" y="64.6">1</text>
<text x="31.4" y="65.4">CS</text>
<text x="41.9" y="65.4">VCC</text>
<text x="45.4" y="64.6">8</text>
<text x="102.7" y="64.6">1</text>
<text x="104.1" y="65.4">CS</text>
<text x="114.6" y="65.4">VCC</text>
<text x="118.1" y="64.6">8</text>
<text x="169.8" y="64.6">1</text>
<text x="171.2" y="65.4">CS</text>
<text x="181.7" y="65.4">VCC</text>
<text x="185.2" y="64.6">8</text>
<text x="30" y="66.5">2</text>
<text x="30" y="68.4">3</text>
<text x="30" y="70.2">4</text>
<text x="31.4" y="67.3">SO/SIO1</text>
<text x="31.4" y="69.1">S102</text>
<text x="31.4" y="71">VSS</text>
<text x="37.7" y="67.3">HOLD/SIO3</text>
<text x="40.2" y="71">SI/SIO0</text>
<text x="42" y="69.1">SCK</text>
<text x="45.4" y="70.2">5</text>
<text x="45.4" y="68.4">6</text>
<text x="45.4" y="66.5">7</text>
<text x="102.7" y="66.5">2</text>
<text x="102.7" y="68.4">3</text>
<text x="102.7" y="70.2">4</text>
<text x="104.1" y="67.3">SO/SIO1</text>
<text x="104.1" y="69.1">S102</text>
<text x="104.1" y="71">VSS</text>
<text x="110.4" y="67.3">HOLD/SIO3</text>
<text x="112.9" y="71">SI/SIO0</text>
<text x="114.7" y="69.1">SCK</text>
<text x="118.1" y="70.2">5</text>
<text x="118.1" y="68.4">6</text>
<text x="118.1" y="66.5">7</text>
<text x="169.8" y="66.5">2</text>
<text x="169.8" y="68.4">3</text>
<text x="169.8" y="70.2">4</text>
<text x="171.2" y="67.3">SO/SIO1</text>
<text x="171.2" y="69.1">S102</text>
<text x="171.2" y="71">VSS</text>
<text x="177.5" y="67.3">HOLD/SIO3</text>
<text x="180" y="71">SI/SIO0</text>
<text x="181.8" y="69.1">SCK</text>
<text x="185.2" y="70.2">5</text>
<text x="185.2" y="68.4">6</text>
<text x="185.2" y="66.5">7</text>
<text x="238.7" y="66.5">1</text>
<text x="238.7" y="68.4">2</text>
<text x="238.7" y="70.2">3</text>
<text x="240.2" y="67.3">CS</text>
<text x="240.2" y="69.1">SO/SIO1</text>
<text x="240.2" y="71">S102</text>
<text x="246.4" y="69.1">HOLD/SIO3</text>
<text x="250.6" y="67.3">VCC</text>
<text x="250.7" y="71">SCK</text>
<text x="254.1" y="70.2">6</text>
<text x="254.1" y="68.4">7</text>
<text x="254.1" y="66.5">8</text>
<text x="238.7" y="72.1">4</text>
<text x="240.2" y="72.9">VSS</text>
<text x="249" y="72.9">SI/SIO0</text>
<text x="254.1" y="72.1">5</text>
<text x="30" y="90.8">1</text>
<text x="30" y="92.6">2</text>
<text x="30" y="94.5">3</text>
<text x="31.4" y="91.5">CS</text>
<text x="31.4" y="93.3">SO/SIO1</text>
<text x="31.4" y="95.2">S102</text>
<text x="37.7" y="93.3">HOLD/SIO3</text>
<text x="41.9" y="91.5">VCC</text>
<text x="42" y="95.2">SCK</text>
<text x="45.4" y="94.5">6</text>
<text x="45.4" y="92.6">7</text>
<text x="45.4" y="90.8">8</text>
<text x="102.7" y="90.8">1</text>
<text x="102.7" y="92.6">2</text>
<text x="102.7" y="94.5">3</text>
<text x="104.1" y="91.5">CS</text>
<text x="104.1" y="93.3">SO/SIO1</text>
<text x="104.1" y="95.2">S102</text>
<text x="110.4" y="93.3">HOLD/SIO3</text>
<text x="114.6" y="91.5">VCC</text>
<text x="114.7" y="95.2">SCK</text>
<text x="118.1" y="94.5">6</text>
<text x="118.1" y="92.6">7</text>
<text x="118.1" y="90.8">8</text>
<text x="169.8" y="90.8">1</text>
<text x="169.8" y="92.6">2</text>
<text x="169.8" y="94.5">3</text>
<text x="171.2" y="91.5">CS</text>
<text x="171.2" y="93.3">SO/SIO1</text>
<text x="171.2" y="95.2">S102</text>
<text x="177.5" y="93.3">HOLD/SIO3</text>
<text x="181.7" y="91.5">VCC</text>
<text x="181.8" y="95.2">SCK</text>
<text x="185.2" y="94.5">6</text>
<text x="185.2" y="92.6">7</text>
<text x="185.2" y="90.8">8</text>
<text x="238.7" y="92.6">1</text>
<text x="238.7" y="94.5">2</text>
<text x="240.2" y="93.3">CS</text>
<text x="240.2" y="95.2">SO/SIO1</text>
<text x="246.4" y="95.2">HOLD/SIO3</text>
<text x="250.6" y="93.3">VCC</text>
<text x="254.1" y="94.5">7</text>
<text x="254.1" y="92.6">8</text>
<text x="30" y="96.4">4</text>
<text x="31.4" y="97.1">VSS</text>
<text x="40.2" y="97.1">SI/SIO0</text>
<text x="45.4" y="96.4">5</text>
<text x="102.7" y="96.4">4</text>
<text x="104.1" y="97.1">VSS</text>
<text x="112.9" y="97.1">SI/SIO0</text>
<text x="118.1" y="96.4">5</text>
<text x="169.8" y="96.4">4</text>
<text x="171.2" y="97.1">VSS</text>
<text x="180" y="97.1">SI/SIO0</text>
<text x="185.2" y="96.4">5</text>
<text x="238.7" y="96.4">3</text>
<text x="238.7" y="98.2">4</text>
<text x="240.2" y="97.1">S102</text>
<text x="240.2" y="98.9">VSS</text>
<text x="249" y="98.9">SI/SIO0</text>
<text x="250.7" y="97.1">SCK</text>
<text x="254.1" y="98.2">5</text>
<text x="254.1" y="96.4">6</text>
<text x="30" y="115">1</text>
<text x="30" y="116.8">2</text>
<text x="30" y="118.7">3</text>
<text x="31.4" y="115.7">CS</text>
<text x="31.4" y="117.6">SO/SIO1</text>
<text x="31.4" y="119.5">S102</text>
<text x="37.7" y="117.6">HOLD/SIO3</text>
<text x="41.9" y="115.7">VCC</text>
<text x="42" y="119.5">SCK</text>
<text x="45.4" y="118.7">6</text>
<text x="45.4" y="116.8">7</text>
<text x="45.4" y="115">8</text>
<text x="102.7" y="115">1</text>
<text x="102.7" y="116.8">2</text>
<text x="102.7" y="118.7">3</text>
<text x="104.1" y="115.7">CS</text>
<text x="104.1" y="117.6">SO/SIO1</text>
<text x="104.1" y="119.5">S102</text>
<text x="110.4" y="117.6">HOLD/SIO3</text>
<text x="114.6" y="115.7">VCC</text>
<text x="114.7" y="119.5">SCK</text>
<text x="118.1" y="118.7">6</text>
<text x="118.1" y="116.8">7</text>
<text x="118.1" y="115">8</text>
<text x="169.8" y="115">1</text>
<text x="169.8" y="116.8">2</text>
<text x="169.8" y="118.7">3</text>
<text x="171.2" y="115.7">CS</text>
<text x="171.2" y="117.6">SO/SIO1</text>
<text x="171.2" y="119.5">S102</text>
<text x="177.5" y="117.6">HOLD/SIO3</text>
<text x="181.7" y="115.7">VCC</text>
<text x="181.8" y="119.5">SCK</text>
<text x="185.2" y="118.7">6</text>
<text x="185.2" y="116.8">7</text>
<text x="185.2" y="115">8</text>
<text x="238.7" y="116.8">1</text>
<text x="238.7" y="118.7">2</text>
<text x="240.2" y="117.6">CS</text>
<text x="240.2" y="119.5">SO/SIO1</text>
<text x="246.4" y="119.5">HOLD/SIO3</text>
<text x="250.6" y="117.6">VCC</text>
<text x="254.1" y="118.7">7</text>
<text x="254.1" y="116.8">8</text>
<text x="30" y="120.6">4</text>
<text x="31.4" y="121.3">VSS</text>
<text x="40.2" y="121.3">SI/SIO0</text>
<text x="45.4" y="120.6">5</text>
<text x="102.7" y="120.6">4</text>
<text x="104.1" y="121.3">VSS</text>
<text x="112.9" y="121.3">SI/SIO0</text>
<text x="118.1" y="120.6">5</text>
<text x="169.8" y="120.6">4</text>
<text x="171.2" y="121.3">VSS</text>
<text x="180" y="121.3">SI/SIO0</text>
<text x="185.2" y="120.6">5</text>
<text x="238.7" y="120.6">3</text>
<text x="238.7" y="122.4">4</text>
<text x="240.2" y="121.3">S102</text>
<text x="240.2" y="123.2">VSS</text>
<text x="249" y="123.2">SI/SIO0</text>
<text x="250.7" y="121.3">SCK</text>
<text x="254.1" y="122.4">5</text>
<text x="254.1" y="120.6">6</text>
<text x="30" y="141.1">1</text>
<text x="30" y="142.9">2</text>
<text x="31.4" y="141.8">CS</text>
<text x="31.4" y="143.7">SO/SIO1</text>
<text x="37.7" y="143.7">HOLD/SIO3</text>
<text x="41.9" y="141.8">VCC</text>
<text x="45.4" y="142.9">7</text>
<text x="45.4" y="141.1">8</text>
<text x="102.7" y="141.1">1</text>
<text x="102.7" y="142.9">2</text>
<text x="104.1" y="141.8">CS</text>
<text x="104.1" y="143.7">SO/SIO1</text>
<text x="110.4" y="143.7">HOLD/SIO3</text>
<text x="114.6" y="141.8">VCC</text>
<text x="118.1" y="142.9">7</text>
<text x="118.1" y="141.1">8</text>
<text x="169.8" y="141.1">1</text>
<text x="169.8" y="142.9">2</text>
<text x="171.2" y="141.8">CS</text>
<text x="171.2" y="143.7">SO/SIO1</text>
<text x="177.5" y="143.7">HOLD/SIO3</text>
<text x="181.7" y="141.8">VCC</text>
<text x="185.2" y="142.9">7</text>
<text x="185.2" y="141.1">8</text>
<text x="238.7" y="142.9">1</text>
<text x="240.2" y="143.7">CS</text>
<text x="250.6" y="143.7">VCC</text>
<text x="254.1" y="142.9">8</text>
<text x="30" y="144.8">3</text>
<text x="30" y="146.6">4</text>
<text x="31.4" y="145.5">S102</text>
<text x="31.4" y="147.4">VSS</text>
<text x="40.2" y="147.4">SI/SIO0</text>
<text x="42" y="145.5">SCK</text>
<text x="45.4" y="146.6">5</text>
<text x="45.4" y="144.8">6</text>
<text x="102.7" y="144.8">3</text>
<text x="102.7" y="146.6">4</text>
<text x="104.1" y="145.5">S102</text>
<text x="104.1" y="147.4">VSS</text>
<text x="112.9" y="147.4">SI/SIO0</text>
<text x="114.7" y="145.5">SCK</text>
<text x="118.1" y="146.6">5</text>
<text x="118.1" y="144.8">6</text>
<text x="169.8" y="144.8">3</text>
<text x="169.8" y="146.6">4</text>
<text x="171.2" y="145.5">S102</text>
<text x="171.2" y="147.4">VSS</text>
<text x="180" y="147.4">SI/SIO0</text>
<text x="181.8" y="145.5">SCK</text>
<text x="185.2" y="146.6">5</text>
<text x="185.2" y="144.8">6</text>
<text x="238.7" y="144.8">2</text>
<text x="238.7" y="146.6">3</text>
<text x="238.7" y="148.5">4</text>
<text x="240.2" y="145.5">SO/SIO1</text>
<text x="240.2" y="147.4">S102</text>
<text x="240.2" y="149.3">VSS</text>
<text x="246.4" y="145.5">HOLD/SIO3</text>
<text x="249" y="149.3">SI/SIO0</text>
<text x="250.7" y="147.4">SCK</text>
<text x="254.1" y="148.5">5</text>
<text x="254.1" y="146.6">6</text>
<text x="254.1" y="144.8">7</text>
</g>
</svg>
